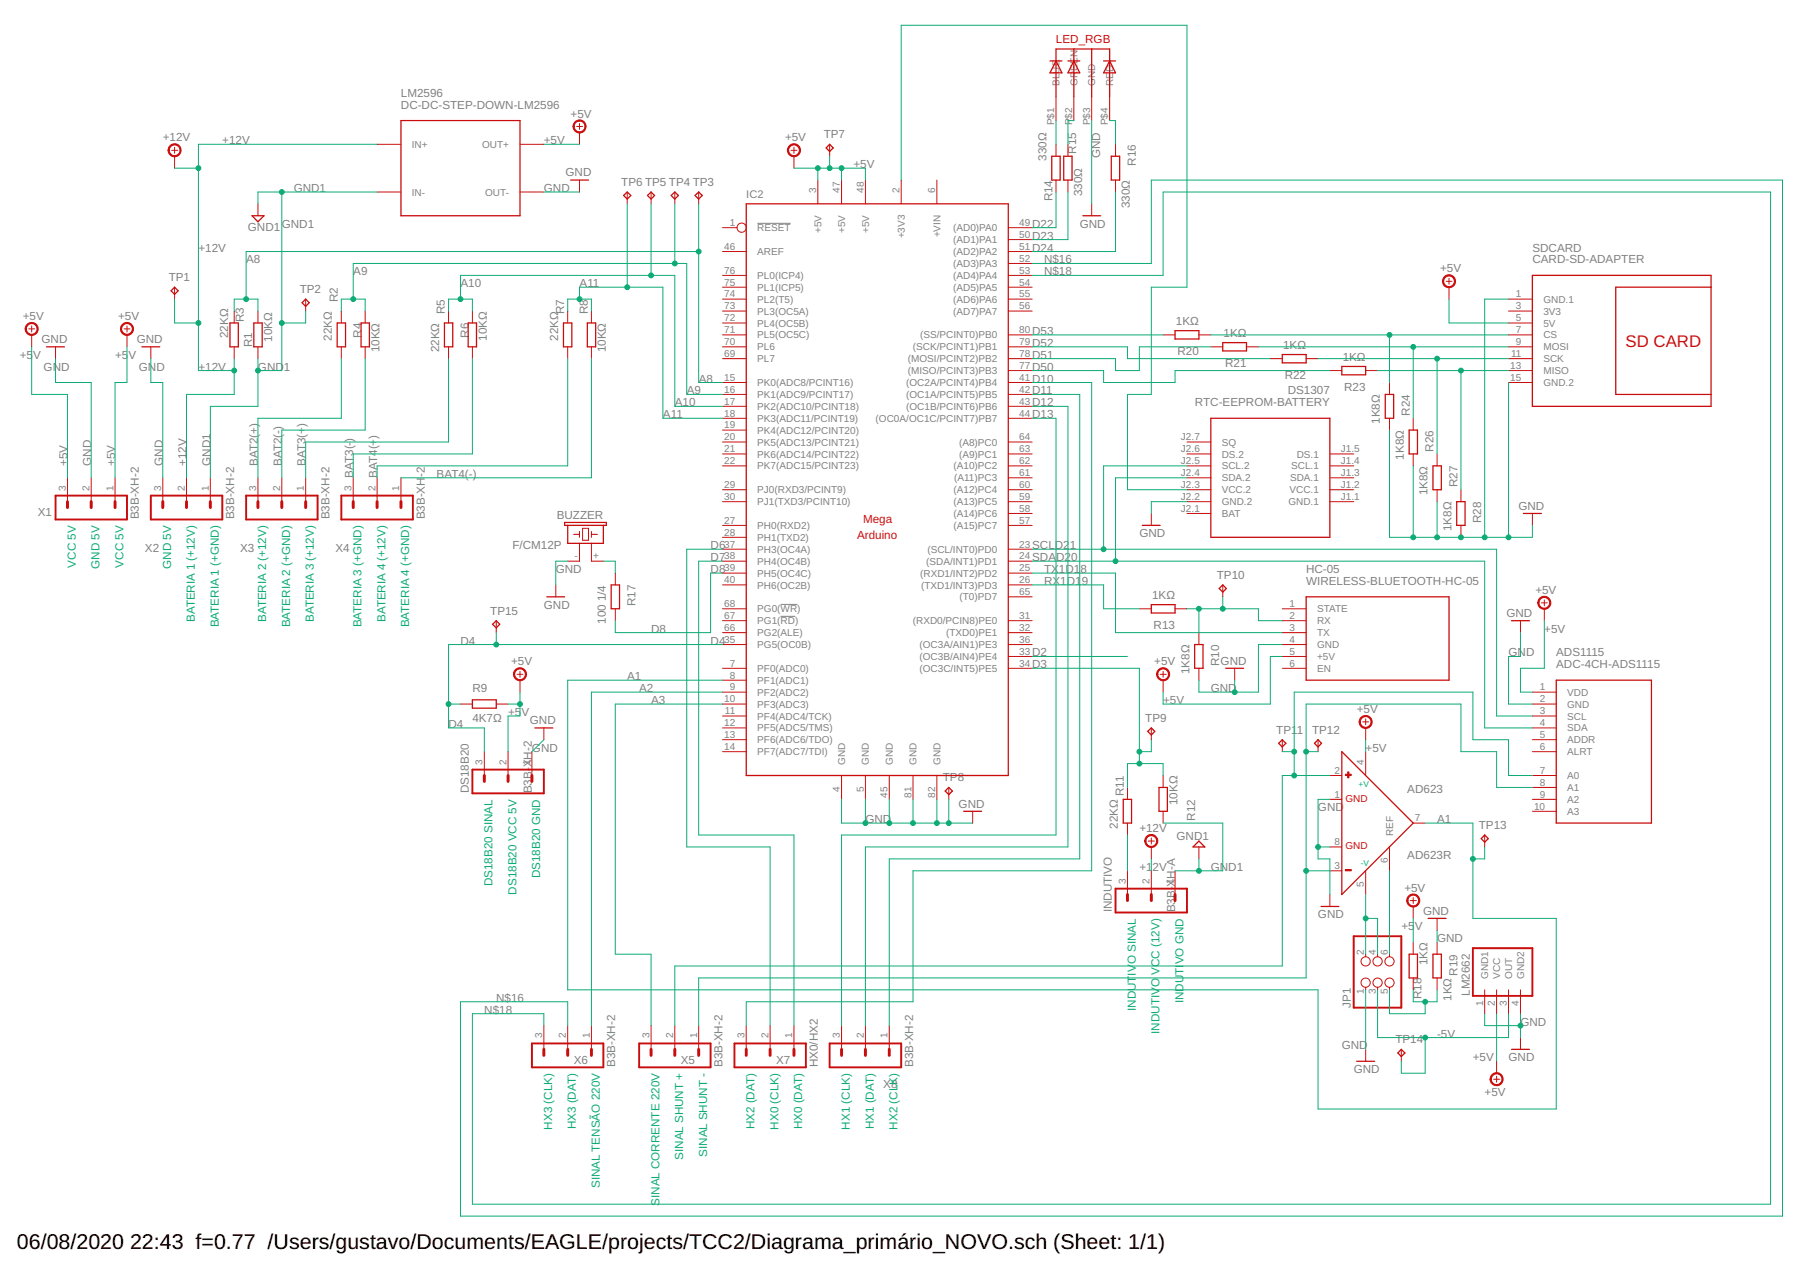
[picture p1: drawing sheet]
<svg xmlns="http://www.w3.org/2000/svg" width="297mm" height="210mm" viewBox="0 0 297 210" stroke-linecap="round" stroke-linejoin="round" font-family="sans-serif">
<path d="M125 36.9h5.5M128.8 99.7h2.8M128.8 101.7h2.4" fill="none" stroke="#808080" stroke-width=".17"/>
<g fill="none" stroke="#c90d0c" stroke-width=".21">
<path d="M66.2 19.9h19.6v15.7h-19.6zM173.3 10.1h1.9M174.3 16v-7.9h8.8v7.9M174.3 10.1l.9 1.9h-1.9zM176.2 10.1h2M177.2 8.1v7.9M177.2 10.1l1 1.9h-2zM180.1 8.1v7.9M182.1 10.1h2M183.1 10.1l1 1.9h-2zM41.6 35.6h2l-1 1zM94.2 29.7h2.9"/>
<path d="M102.9 32.3l.6-.6 .6 .6-.6 .6zM106.8 32.3l.6-.6 .6 .6-.6 .6zM110.8 32.3l.6-.6 .6 .6-.6 .6zM114.7 32.3l.6-.6 .6 .6-.6 .6zM123.1 33.6h43.3v94.4h-43.3zM136.9 23.8l.6 .6-.6 .6-.6-.6zM173.6 25.8h1.3v3.9h-1.3zM175.5 25.8h1.4v3.9h-1.4zM178.7 35.6h2.9M183.4 25.8h1.4v3.9h-1.4zM7.7 57.2h2.9M23.4 57.2h3"/>
<path d="M28.8 47.4l.6 .6-.6 .6-.6-.6zM38 53.3h1.3v3.9h-1.3zM41.9 53.3h1.4v3.9h-1.4zM49.8 50l.6-.6 .6 .6-.6 .5zM55.6 53.3h1.4v3.9h-1.4zM59.6 53.3h1.4v3.9h-1.4zM73.3 53.3h1.4v3.9h-1.4zM77.3 53.3h1.3v3.9h-1.3zM93 53.3h1.4v3.9h-1.4zM96.9 53.3h1.4v3.9h-1.4zM193.9 54.6h3.9v1.3h-3.9zM201.8 56.5h3.9v1.4h-3.9z"/>
<path d="M211.6 58.5h3.9v1.4h-3.9zM252.9 45.4h29.5v21.7h-29.5zM282.4 47.4h-15.8v17.7h15.8M199.8 69h19.7v19.7h-19.7zM221.4 60.5h4v1.3h-4zM228.6 65.1h1.4v3.9h-1.4zM232.5 71h1.4v3.9h-1.4zM236.5 76.9h1.3v3.9h-1.3zM90.2 98.5h3M93.2 86.2h6.9v.5h-6.9zM93.7 86.7v3h5.9v-3M100.9 96.5h1.3v4h-1.3z"/>
<path d="M188.5 86.7h3M190 99.8h3.9v1.4h-3.9zM201.2 97.1l.6-.6 .6 .6-.6 .6zM215.5 98.5h23.6v13.7h-23.6zM240.4 82.8h1.4v3.9h-1.4zM251.4 84.7h3M78 115.5h3.9v1.4h-3.9zM81.9 102.4l.6 .6-.6 .6-.6-.6zM197.1 106.4h1.4v3.9h-1.4zM202.3 110.3h2.9M249.4 102.4h3M256.8 112.2h15.7v23.6h-15.7z"/>
<path d="M88.3 120.1h2.9M156 130.5l.6-.6 .6 .6-.6 .6zM159 133.9h3M185.4 131.9h1.3v3.9h-1.3zM189.4 120.7l.6-.6 .6 .6-.6 .6zM191.3 129.9h1.3v4h-1.3zM197.8 138.8l1 1h-1.9zM211 122.7l.6-.6 .6 .6-.6 .6zM216.9 122.7l.6-.6 .6 .6-.6 .6zM221.4 124l11.8 11.8-11.8 11.8zM245 137.8l.6 .6-.6 .6-.6-.6zM218 149.6h2.9"/>
<path d="M232.5 157.5h1.4v3.9h-1.4zM235.7 151.6h2.9M236.5 157.5h1.3v3.9h-1.3zM223.9 175.1h2.9M231.2 173.2l.6 .6-.6 .5-.5-.5zM249.4 173.2h3"/>
</g>
<g fill="none" stroke="#c90d0c" stroke-width=".17">
<path d="M174.3 16v3.9M177.2 16v3.9M180.1 16v3.9M183.1 16v3.9M28.3 24.8h1M28.8 24.3v1M28.8 25.8v1.9M42.6 33.6v2M62.2 23.8h4M62.2 31.7h4M85.8 23.8h3.9M85.8 31.7h3.9"/>
<path d="M95.1 20.9h1M95.6 20.4v1M95.6 21.8v2M95.6 29.7v2M103.5 31.7v1.9M107.4 31.7v1.9M111.4 31.7v1.9M115.3 31.7v1.9M119.2 37.6h2.4M130.5 24.8h1M131 24.3v1M131 25.8v1.9"/>
<path d="M135 29.7v3.9M136.9 23.8v2M138.9 29.7v3.9M142.8 29.7v3.9M148.7 29.7v3.9M154.6 29.7v3.9M166.4 39.5h3.9M166.4 37.6h3.9M174.3 23.8v2M174.3 29.7v2M176.2 23.8v2M176.2 29.7v2"/>
<path d="M180.1 33.6v2M184.1 23.8v2M184.1 29.7v2M4.7 54.3h1M5.2 53.8v1M5.2 55.3v1.9M9.2 57.2v2M20.5 54.3h.9M21 53.8v1M21 55.3v1.9M24.9 57.2v2M28.8 47.4v2"/>
<path d="M38.7 51.3v2M38.7 57.2v2M42.6 51.3v2M42.6 57.2v2M50.4 49.4v1.9M56.3 51.3v2M56.3 57.2v2M60.3 51.3v2M60.3 57.2v2M74 51.3v2M74 57.2v2M78 51.3v2"/>
<path d="M78 57.2v2M93.7 51.3v2M93.7 57.2v2M97.6 51.3v2M97.6 57.2v2M119.2 51.3h3.9M119.2 49.4h3.9M119.2 47.4h3.9M119.2 45.4h3.9M119.2 41.5h3.9M119.2 57.2h3.9M119.2 55.3h3.9"/>
<path d="M119.2 53.3h3.9M119.2 59.2h3.9M166.4 51.3h3.9M166.4 49.4h3.9M166.4 47.4h3.9M166.4 45.4h3.9M166.4 43.5h3.9M166.4 41.5h3.9M166.4 57.2h3.9M166.4 55.3h3.9M166.4 59.2h3.9M191.9 55.3h2"/>
<path d="M197.8 55.3h2M199.8 57.2h2M205.7 57.2h2M209.6 59.2h2M215.5 59.2h2M238.6 46.4h1M239.1 45.9v1M239.1 47.4v2M248.9 51.3h4M248.9 49.4h4M248.9 57.2h4M248.9 55.3h4"/>
<path d="M248.9 53.3h4M248.9 59.2h4M11.1 78.8v4M15 78.8v4M19 78.8v4M26.9 78.8v4M30.8 78.8v4M34.7 78.8v4M42.6 78.8v4M46.5 78.8v4M50.4 78.8v4M58.3 78.8v4"/>
<path d="M62.2 78.8v4M66.2 78.8v4M119.2 63.1h3.9M119.2 65.1h3.9M119.2 67.1h3.9M119.2 69h3.9M119.2 71h3.9M119.2 72.9h3.9M119.2 74.9h3.9M119.2 76.9h3.9M166.4 61.2h3.9M166.4 63.1h3.9"/>
<path d="M166.4 65.1h3.9M166.4 67.1h3.9M166.4 69h3.9M166.4 72.9h3.9M166.4 74.9h3.9M166.4 76.9h3.9M166.4 78.8h3.9M195.9 72.9h3.9M195.9 74.9h3.9M195.9 76.9h3.9M195.9 78.8h3.9M219.5 61.2h1.9"/>
<path d="M219.5 74.9h3.9M219.5 76.9h3.9M219.5 78.8h3.9M225.4 61.2h1.9M229.3 63.1v2M229.3 69v2M233.2 69v2M233.2 74.9v2M237.2 74.9v2M248.9 61.2h4M248.9 63.1h4M91.7 96.5v2"/>
<path d="M94.7 88.2h.9M95.6 87.7v1M95.6 89.7v2.9h-1.9M96.1 87.2h1v2h-1zM97.6 87.7v1M97.6 89.7v2.9h2M97.6 88.2h1M101.5 94.6v1.9M119.2 86.7h3.9M119.2 88.7h3.9M119.2 92.6h3.9M119.2 94.6h3.9"/>
<path d="M119.2 96.5h3.9M119.2 80.8h3.9M119.2 82.8h3.9M119.2 90.6h3.9M166.4 86.7h3.9M166.4 92.6h3.9M166.4 94.6h3.9M166.4 96.5h3.9M166.4 80.8h3.9M166.4 82.8h3.9M166.4 84.7h3.9M166.4 90.6h3.9"/>
<path d="M166.4 98.5h3.9M190 84.7v2M195.9 80.8h3.9M195.9 82.8h3.9M195.9 84.7h3.9M201.8 96.5v2M219.5 80.8h3.9M219.5 82.8h3.9M237.2 80.8v2M241.1 80.8v2M241.1 86.7v2M252.9 84.7v2"/>
<path d="M254.4 99.5h.9M254.8 99v1M76 116.2h2M81.9 116.2h1.9M81.9 102.4v2M85.3 111.3h1M85.8 110.8v1M85.8 112.2v2M101.5 100.5v1.9M119.2 100.5h3.9M119.2 102.4h3.9M119.2 104.4h3.9"/>
<path d="M119.2 106.4h3.9M119.2 110.3h3.9M119.2 116.2h3.9M119.2 118.2h3.9M119.2 114.2h3.9M119.2 112.2h3.9M166.4 102.4h3.9M166.4 104.4h3.9M166.4 106.4h3.9M166.4 108.3h3.9M166.4 110.3h3.9M188 100.5h2"/>
<path d="M191.5 111.3h.9M191.9 110.8v1M191.9 112.2v2M193.9 100.5h2M197.8 104.4v2M197.8 110.3v1.9M203.8 110.3v1.9M211.6 100.5h3.9M211.6 102.4h3.9M211.6 104.4h3.9M211.6 106.4h3.9M211.6 108.3h3.9"/>
<path d="M211.6 110.3h3.9M224.9 119.1h.9M225.4 118.6v1M250.9 102.4v2M252.9 116.2h3.9M252.9 118.2h3.9M252.9 114.2h3.9M254.8 100.5v1.9M79.9 124v4M83.8 124v4M87.8 124v4M89.7 120.1v2"/>
<path d="M119.2 120.1h3.9M119.2 122.1h3.9M119.2 124h3.9M138.9 128v3.9M142.8 128v3.9M146.7 128v3.9M150.7 128v3.9M154.6 128v3.9M156.6 129.9v2M160.5 133.9v1.9M186.1 129.9v2M186.1 135.8v2"/>
<path d="M189.5 138.8h1M190 120.1v2M190 138.3v1M190 139.8v1.9M191.9 128v1.9M191.9 133.9v1.9M197.8 139.8v1.9M211.6 122.1v1.9M217.5 122.1v1.9M219.5 128h1.9M219.5 131.9h1.9M219.5 139.8h1.9"/>
<path d="M225.4 120.1v2M225.4 124v4M229.3 139.8v3.9M233.2 135.8h2M245 137.8v2M252.9 120.1h3.9M252.9 122.1h3.9M252.9 124h3.9M252.9 128h3.9M252.9 129.9h3.9M252.9 131.9h3.9M252.9 133.9h3.9"/>
<path d="M186.1 143.7v3.9M190 143.7v3.9M193.9 143.7v3.9M219.5 143.7h1.9M219.5 147.6v2M225.4 143.7v3.9M225.4 157.5v.4M227.3 157.5v.4M229.3 157.5v.4M232.7 148.6h1M233.2 148.1v1M233.2 149.6v2"/>
<path d="M233.2 155.5v2M237.2 151.6v1.9M237.2 155.5v2M89.7 169.2v4M93.7 169.2v4M97.6 169.2v4M107.4 169.2v4M111.4 169.2v4M115.3 169.2v4M123.1 169.2v4M127.1 169.2v4M131 169.2v4"/>
<path d="M138.9 169.2v4M142.8 169.2v4M146.7 169.2v4M225.4 162.9v.4M225.4 173.2v1.9M227.3 162.9v.4M229.3 162.9v.4M231.2 173.2v1.9M233.2 161.4v1.9M237.2 161.4v1.9M245 163.3v4M246.5 178.1h1"/>
<path d="M247 163.3v4M247 175.1v2M247 177.6v1M248.9 163.3v4M250.9 163.3v4M250.9 171.2v2"/>
<circle cx="122.4" cy="37.6" r=".76"/>
<circle cx="225.4" cy="158.6" r=".76"/>
<circle cx="227.3" cy="158.6" r=".76"/>
<circle cx="229.3" cy="158.6" r=".76"/>
<circle cx="225.4" cy="162.2" r=".76"/>
<circle cx="227.3" cy="162.2" r=".76"/>
<circle cx="229.3" cy="162.2" r=".76"/>
</g>
<g fill="#c90d0c" stroke="#c90d0c" stroke-width=".17">
<path d="M222.4 127.4h.2v1h-.2z"/>
<path d="M222 127.8h1v.2h-1z"/>
<path d="M222 143.5h1v.2h-1z"/>
</g>
<path d="M9.2 81.8h11.8v3.9h-11.8zM24.9 81.8h11.8v3.9h-11.8zM40.6 81.8h11.8v3.9h-11.8zM56.3 81.8h11.8v3.9h-11.8zM78 127h11.7v3.9h-11.7zM184.1 146.6h11.8v4h-11.8zM223.4 154.5h7.8v11.8h-7.8zM243.1 156.5h9.8v7.8h-9.8zM87.8 172.2h11.8v3.9h-11.8zM105.5 172.2h11.8v3.9h-11.8zM121.2 172.2h11.8v3.9h-11.8zM136.9 172.2h11.8v3.9h-11.8z" fill="none" stroke="#c90d0c" stroke-width=".32"/>
<g fill="#c90d0c" stroke="#c90d0c" stroke-width=".17">
<path d="M28.1 24a1.08 1.08 0 0 1 1.7 .3 1.08 1.08 0 0 1-.7 1.6 1.08 1.08 0 0 1-1.4-1.1h.2a.89 .89 0 0 1 1.3-.7 .89 .89 0 0 1 .2 1.4 .89 .89 0 0 1-1.4-.5l-.1-.2h-.2l.1-.3z" fill-rule="evenodd"/>
<path d="M189.3 138a1.09 1.09 0 0 1 1.7 .3 1.09 1.09 0 0 1-.8 1.6 1.09 1.09 0 0 1-1.3-1.1h.2a.89 .89 0 0 1 1.3-.8 .89 .89 0 0 1 .1 1.5 .89 .89 0 0 1-1.4-.5v-.2h-.2z" fill-rule="evenodd"/>
<path d="M94.9 20a1.08 1.08 0 0 1 1.7 .4 1.08 1.08 0 0 1-.7 1.5 1.08 1.08 0 0 1-1.3-1h.2a.9 .9 0 0 1 1.3-.8 .9 .9 0 0 1 .1 1.5 .9 .9 0 0 1-1.4-.5v-.2h-.2v-.3z" fill-rule="evenodd"/>
<path d="M238.4 45.6a1.08 1.08 0 0 1 1.7 .3 1.08 1.08 0 0 1-.7 1.5 1.08 1.08 0 0 1-1.4-1h.2a.88 .88 0 0 1 1.3-.8 .88 .88 0 0 1 .2 1.5 .88 .88 0 0 1-1.4-.4l-.1-.3h-.2z" fill-rule="evenodd"/>
<path d="M254.1 98.7a1.08 1.08 0 0 1 1.7 .3 1.08 1.08 0 0 1-.7 1.5 1.08 1.08 0 0 1-1.3-1h.2a.88 .88 0 0 1 1.2-.8 .88 .88 0 0 1 .2 1.4 .88 .88 0 0 1-1.4-.4v-.2h-.2v-.3z" fill-rule="evenodd"/>
<path d="M224.6 118.3a1.08 1.08 0 0 1 1.7 .3 1.08 1.08 0 0 1-.7 1.6 1.08 1.08 0 0 1-1.3-1.1h.2a.88 .88 0 0 1 1.2-.8 .88 .88 0 0 1 .3 1.5 .88 .88 0 0 1-1.5-.4v-.3h-.2z" fill-rule="evenodd"/>
<path d="M232.5 147.8a1.08 1.08 0 0 1 1.7 .3 1.08 1.08 0 0 1-.7 1.6 1.08 1.08 0 0 1-1.4-1.1h.2a.89 .89 0 0 1 1.3-.7 .89 .89 0 0 1 .2 1.5 .89 .89 0 0 1-1.4-.5l-.1-.3h-.2l.1-.3z" fill-rule="evenodd"/>
<path d="M246.3 177.3a1.08 1.08 0 0 1 1.6 .3 1.08 1.08 0 0 1-.7 1.5 1.08 1.08 0 0 1-1.3-1h.2a.88 .88 0 0 1 1.3-.8 .88 .88 0 0 1 .1 1.5 .88 .88 0 0 1-1.4-.5v-.2h-.2v-.3z" fill-rule="evenodd"/>
<path d="M191.2 110.4a1.08 1.08 0 0 1 1.7 .4 1.08 1.08 0 0 1-.7 1.5 1.08 1.08 0 0 1-1.3-1h.2a.89 .89 0 0 1 1.3-.8 .89 .89 0 0 1 .1 1.5 .89 .89 0 0 1-1.4-.5v-.2h-.2v-.3z" fill-rule="evenodd"/>
<path d="M20.3 53.5a1.08 1.08 0 0 1 1.6 .3 1.08 1.08 0 0 1-.7 1.5 1.08 1.08 0 0 1-1.3-1h.2a.88 .88 0 0 1 1.2-.9 .88 .88 0 0 1 .2 1.5 .88 .88 0 0 1-1.4-.4v-.2h-.2l.1-.6z" fill-rule="evenodd"/>
<path d="M4.5 53.5a1.08 1.08 0 0 1 1.7 .3 1.08 1.08 0 0 1-.7 1.5 1.08 1.08 0 0 1-1.4-1h.2a.88 .88 0 0 1 1.3-.9 .88 .88 0 0 1 .2 1.5 .88 .88 0 0 1-1.4-.4l-.1-.2h-.2l.2-.6z" fill-rule="evenodd"/>
<path d="M85.1 110.4a1.08 1.08 0 0 1 1.7 .4 1.08 1.08 0 0 1-.7 1.5 1.08 1.08 0 0 1-1.4-1h.2a.88 .88 0 0 1 1.3-.9 .88 .88 0 0 1 .2 1.5 .88 .88 0 0 1-1.4-.4l-.1-.2h-.2l.1-.3z" fill-rule="evenodd"/>
<path d="M130.3 24a1.08 1.08 0 0 1 1.7 .3 1.08 1.08 0 0 1-.7 1.5 1.08 1.08 0 0 1-1.4-1h.2a.88 .88 0 0 1 1.2-.8 .88 .88 0 0 1 .3 1.4 .88 .88 0 0 1-1.4-.4l-.1-.2h-.2l.1-.3z" fill-rule="evenodd"/>
</g>
<g fill="none" stroke="#c90d0c" stroke-width=".49">
<path d="M11.1 82.8v1M15 82.8v1M19 82.8v1M26.9 82.8v1M30.8 82.8v1M34.7 82.8v1M42.6 82.8v1M46.5 82.8v1M50.4 82.8v1M58.3 82.8v1M62.2 82.8v1M66.2 82.8v1"/>
<path d="M79.9 128v.9M83.8 128v.9M87.8 128v.9M186.1 147.6v1M190 147.6v1M193.9 147.6v1M89.7 173.2v1M93.7 173.2v1M97.6 173.2v1M107.4 173.2v1M111.4 173.2v1M115.3 173.2v1"/>
<path d="M123.1 173.2v1M127.1 173.2v1M131 173.2v1M138.9 173.2v1M142.8 173.2v1M146.7 173.2v1"/>
</g>
<g fill="none" stroke="#0dab76" stroke-width=".17">
<path d="M174.3 19.9v3.9M177.2 19.9h-1v3.9M180.1 19.9v13.7M183.1 19.9h1v3.9M28.8 27.7h3.9M46.5 31.7v29.5h-3.9M62.2 31.7h-19.6v1.9M62.2 23.8h-29.5v37.4h6M89.7 31.7h5.9M89.7 23.8h5.9M103.5 33.6v13.8M107.4 33.6v11.8"/>
<path d="M111.4 33.6v9.9M115.3 33.6v29.5h3.9M131 27.7h11.8v2M135 27.7v2M136.9 25.8v1.9M138.9 27.7v2M148.7 29.7v-25.5h47.2v43.2h-5.9v17.7h-3.9v15.7h9.8M174.3 31.7v5.9h-4M176.2 31.7v7.8h-5.9M184.1 31.7v9.8h-13.8M5.2 57.2v7.9h5.9v13.7M9.2 59.2v3.9h5.8v15.7"/>
<path d="M21 57.2v5.9h-2v15.7M24.9 59.2v3.9h2v15.7M28.8 49.4v3.9h3.9M38.7 51.3v-1.9h3.9v1.9M38.7 59.2v5.9h-7.9v13.7M42.6 59.2v7.9h-7.9v11.7M50.4 51.3v2h-3.9M56.3 51.3v-1.9h4v1.9M56.3 59.2v9.8h-13.7v9.8M58.3 49.4v-5.9h55v21.6h5.9M60.3 59.2v11.8h-13.8v7.8M74 51.3v-1.9h4v1.9"/>
<path d="M74 59.2v13.7h-23.6v5.9M76 49.4v-4h35.4v21.7h7.8M78 59.2v15.7h-19.7v3.9M93.7 51.3v-1.9h3.9v1.9M93.7 59.2v17.7h-31.5v1.9M95.6 49.4v-2h13.8v21.6h9.8M97.6 59.2v19.6h-31.4M115.3 41.5h-74.7v7.9M170.3 45.4h21.6v-13.7h100.3v167h-214.2v-31.4h11.7v1.9M170.3 43.5h19.7v-13.8h104.2v171h-218.2v-35.4h17.7v3.9M170.3 57.2h15.8v2h23.5M170.3 55.3h21.6"/>
<path d="M199.8 57.2h-11.8v4h-3.9v-2h-13.8M199.8 55.3h49.1M207.7 57.2h41.2M217.5 59.2h31.4M229.3 55.3v7.8M233.2 57.2v11.8M237.2 59.2v15.7M239.1 49.4v3.9h9.8M248.9 49.4h-3.9v39.3M170.3 63.1h9.8v80.6h-29.4v21.6h-27.6v3.9M170.3 61.2h11.8v1.9h11.8v-1.9h25.6M170.3 67.1h5.9v72.7h-33.4v29.4"/>
<path d="M170.3 65.1h7.9v76.6h-31.5v27.5M170.3 69h4v68.8h-35.4v31.4M195.9 78.8h-11.8v13.8M195.9 76.9h-13.8v13.7M227.3 61.2h21.6M229.3 71v17.7h23.6v-2M233.2 76.9v11.8M241.1 61.2v19.6M248.9 63.1v25.6M93.7 92.6h-2v3.9M99.6 92.6h1.9v2M119.2 90.6h-5.9v49.2h13.8v29.4"/>
<path d="M119.2 92.6h-3.9v45.2h15.7v31.4M119.2 94.6h-1.9v9.8h-15.8v-2M170.3 92.6h74.7v27.5h7.9M170.3 94.6h13.8v9.8h27.5M170.3 90.6h76.7v27.6h5.9M170.3 96.5h11.8v4h5.9M195.9 82.8h-5.9v1.9M201.8 98.5v2M237.2 82.8v5.9M74 116.2h2M81.9 104.4v2M83.8 116.2h2"/>
<path d="M85.8 114.2v4h-2v5.8M119.2 112.2h-25.5v51.1h123.8v19.7h39.3v-31.4h-13.7v-15.8h-7.9M119.2 114.2h-21.6v55M119.2 106.4h-45.2v13.7h5.9v3.9M119.2 116.2h-17.7v41.3h5.9v11.7M170.3 108.3h15.8M170.3 110.3h17.7v15.7M195.9 100.5h11.8v1.9h3.9M197.8 100.5v3.9M203.8 112.2v2M211.6 106.4h-3.9v7.8h-9.9v-2M211.6 108.3h-2v7.9h-17.7v-2"/>
<path d="M250.9 104.4v3.9h-2v7.9h4M254.8 102.4v7.9h-3.9v3.9h2M89.7 122.1l-1.9 1.9M138.9 131.9v3.9h21.6M142.8 131.9v3.9M146.7 131.9v3.9M150.7 131.9v3.9M154.6 131.9v3.9M156.6 131.9v3.9M186.1 137.8v5.9M190 122.1v1.9h-2M191.9 135.8h9.9v7.9h-7.9"/>
<path d="M191.9 128v-2h-5.8v3.9M211.6 124h2M213.6 128v-13.8h29.5v7.9h5.8v5.9h4M215.5 124h2M217.5 139.8h2M219.5 131.9h-2v9.8h2v5.9M219.5 128h-7.9v31.4h-100.2v9.8M225.4 122.1v1.9M245 139.8v1.9h-1.9M252.9 129.9h-5.9v-5.9h-5.9v-7.8h-25.6v45.2h-100.2v7.8M190 141.7v2M197.8 141.7v2"/>
<path d="M215.5 143.7h4M225.4 147.6v9.9M225.4 151.6h1.9v5.9M229.3 143.7v13.8M233.2 151.6v3.9M237.2 153.5v2M225.4 163.3v9.9M227.3 163.3v7.9h21.6v-3.9M229.3 163.3v4h5.9v-2M233.2 163.3v2h4v-2M235.2 171.2v5.9h-4v-2M245 167.3v1.9h5.9"/>
<path d="M247 167.3v7.8M250.9 167.3v3.9"/>
</g>
<g fill="#0dab76" stroke="#0dab76" stroke-width=".17">
<circle cx="217.5" cy="139.8" r=".4"/>
<circle cx="203.8" cy="114.2" r=".4"/>
<circle cx="142.8" cy="135.8" r=".4"/>
<circle cx="146.7" cy="135.8" r=".4"/>
<circle cx="150.7" cy="135.8" r=".4"/>
<circle cx="154.6" cy="135.8" r=".4"/>
<circle cx="156.6" cy="135.8" r=".4"/>
<circle cx="250.9" cy="169.2" r=".4"/>
<circle cx="233.2" cy="88.7" r=".4"/>
<circle cx="237.2" cy="88.7" r=".4"/>
<circle cx="241.1" cy="88.7" r=".4"/>
<circle cx="248.9" cy="88.7" r=".4"/>
<circle cx="245" cy="88.7" r=".4"/>
<circle cx="184.1" cy="92.6" r=".4"/>
<circle cx="182.1" cy="90.6" r=".4"/>
<circle cx="229.3" cy="55.3" r=".4"/>
<circle cx="233.2" cy="57.2" r=".4"/>
<circle cx="197.8" cy="100.5" r=".4"/>
<circle cx="201.8" cy="100.5" r=".4"/>
<circle cx="74" cy="116.2" r=".4"/>
<circle cx="81.9" cy="106.4" r=".4"/>
<circle cx="215.5" cy="143.7" r=".4"/>
<circle cx="215.5" cy="124" r=".4"/>
<circle cx="213.6" cy="128" r=".4"/>
<circle cx="213.6" cy="124" r=".4"/>
<circle cx="225.4" cy="151.6" r=".4"/>
<circle cx="235.2" cy="165.3" r=".4"/>
<circle cx="235.2" cy="171.2" r=".4"/>
<circle cx="188" cy="126" r=".4"/>
<circle cx="188" cy="124" r=".4"/>
<circle cx="32.7" cy="27.7" r=".4"/>
<circle cx="38.7" cy="61.2" r=".4"/>
<circle cx="32.7" cy="53.3" r=".4"/>
<circle cx="197.8" cy="143.7" r=".4"/>
<circle cx="46.5" cy="31.7" r=".4"/>
<circle cx="42.6" cy="61.2" r=".4"/>
<circle cx="46.5" cy="53.3" r=".4"/>
<circle cx="243.1" cy="141.7" r=".4"/>
<circle cx="85.8" cy="116.2" r=".4"/>
<circle cx="138.9" cy="27.7" r=".4"/>
<circle cx="135" cy="27.7" r=".4"/>
<circle cx="136.9" cy="27.7" r=".4"/>
<circle cx="95.6" cy="49.4" r=".4"/>
<circle cx="103.5" cy="47.4" r=".4"/>
<circle cx="76" cy="49.4" r=".4"/>
<circle cx="107.4" cy="45.4" r=".4"/>
<circle cx="58.3" cy="49.4" r=".4"/>
<circle cx="111.4" cy="43.5" r=".4"/>
<circle cx="40.6" cy="49.4" r=".4"/>
<circle cx="115.3" cy="41.5" r=".4"/>
<circle cx="237.2" cy="59.2" r=".4"/>
<circle cx="241.1" cy="61.2" r=".4"/>
</g>
<g font-size="3.5">
<text x="2.8" y="206.1">06/08/2020</text>
<text x="21.5" y="206.1">22:43 f=0.77 /Users/gustavo/Documents/EAGLE/projects/TCC2/Diagrama_primário_NOVO.sch (Sheet: 1/1)</text>
</g>
<text font-size="2.8" fill="#c90d0c" x="268.3" y="57.2">SD CARD</text>
<g font-size="1.9" fill="#c90d0c">
<text x="174.3" y="7.1">LED_RGB</text>
<text x="141.4" y="88.9">Arduino</text>
<text x="142.4" y="86.3">Mega</text>
</g>
<g font-size="1.9" fill="#808080">
<text x="66.2" y="17.9">DC-DC-STEP-DOWN-LM2596</text>
<text x="66.2" y="16">LM2596</text>
<text x="26.9" y="23.3">+12V</text>
<text x="36.7" y="23.8">+12V</text>
<text x="89.7" y="23.8">+5V</text>
<text x="94.2" y="19.4">+5V</text>
<text x="129.5" y="23.3">+5V</text>
<text x="135.9" y="22.8">TP7</text>
<text x="93.3" y="29.1">GND</text>
<text x="140.8" y="27.7">+5V</text>
<text x="172.7" y="26.5" transform="rotate(-90 172.7 26.5)">330Ω</text>
<text x="177.6" y="25.4" transform="rotate(-90 177.6 25.4)">R15</text>
<text x="181.5" y="26.1" transform="rotate(-90 181.5 26.1)">GND</text>
<text x="187.4" y="27.4" transform="rotate(-90 187.4 27.4)">R16</text>
<text x="48.5" y="31.7">GND1</text>
<text x="89.7" y="31.7">GND</text>
<text x="102.5" y="30.7">TP6 TP5 TP4 TP3</text>
<text x="173.7" y="33.2" transform="rotate(-90 173.7 33.2)">R14</text>
<text x="178.6" y="32.4" transform="rotate(-90 178.6 32.4)">330Ω</text>
<text x="186.4" y="34.4" transform="rotate(-90 186.4 34.4)">330Ω</text>
<text x="32.7" y="41.5">+12V</text>
<text x="40.9" y="38.1">GND1</text>
<text x="46.5" y="37.6">GND1</text>
<text x="170.3" y="37.6">D22</text>
<text x="170.3" y="39.5">D23</text>
<text x="170.3" y="41.5">D24</text>
<text x="178.2" y="37.6">GND</text>
<text x="252.9" y="41.5">SDCARD</text>
<text x="27.8" y="46.4">TP1</text>
<text x="40.6" y="43.5">A8</text>
<text x="58.3" y="45.4">A9</text>
<text x="76" y="47.4">A10</text>
<text x="95.6" y="47.4">A11</text>
<text x="172.3" y="43.5">N$16</text>
<text x="172.3" y="45.4">N$18</text>
<text x="237.6" y="44.9">+5V</text>
<text x="252.9" y="43.5">CARD-SD-ADAPTER</text>
<text x="3.8" y="52.8">+5V</text>
<text x="19.5" y="52.8">+5V</text>
<text x="40.2" y="53.2" transform="rotate(-90 40.2 53.2)">R3</text>
<text x="49.5" y="48.4">TP2</text>
<text x="55.7" y="49.9" transform="rotate(-90 55.7 49.9)">R2</text>
<text x="73.4" y="51.8" transform="rotate(-90 73.4 51.8)">R5</text>
<text x="93.1" y="51.8" transform="rotate(-90 93.1 51.8)">R7</text>
<text x="97" y="51.8" transform="rotate(-90 97 51.8)">R8</text>
<text x="194.1" y="53.7">1KΩ</text>
<text x="3.3" y="59.2">+5</text>
<text x="5.5" y="59.2">V</text>
<text x="6.9" y="56.6">GND</text>
<text x="19" y="59.2">+5</text>
<text x="21.2" y="59.2">V</text>
<text x="22.6" y="56.6">GND</text>
<text x="37.7" y="55.8" transform="rotate(-90 37.7 55.8)">22KΩ</text>
<text x="41.6" y="57.3" transform="rotate(-90 41.6 57.3)">R1</text>
<text x="44.9" y="56.4" transform="rotate(-90 44.9 56.4)">10KΩ</text>
<text x="54.8" y="56.2" transform="rotate(-90 54.8 56.2)">22KΩ</text>
<text x="59.7" y="55.8" transform="rotate(-90 59.7 55.8)">R4</text>
<text x="62.6" y="58.2" transform="rotate(-90 62.6 58.2)">10KΩ</text>
<text x="72.4" y="58.2" transform="rotate(-90 72.4 58.2)">22KΩ</text>
<text x="77.4" y="55.8" transform="rotate(-90 77.4 55.8)">R6</text>
<text x="80.3" y="56.2" transform="rotate(-90 80.3 56.2)">10KΩ</text>
<text x="92.1" y="56.2" transform="rotate(-90 92.1 56.2)">22KΩ</text>
<text x="100" y="58.2" transform="rotate(-90 100 58.2)">10KΩ</text>
<text x="170.3" y="55.3">D53</text>
<text x="170.3" y="57.2">D52</text>
<text x="170.3" y="59.2">D51</text>
<text x="194.3" y="58.6">R20</text>
<text x="201.9" y="55.7">1KΩ</text>
<text x="211.7" y="57.6">1KΩ</text>
<text x="221.6" y="59.6">1KΩ</text>
<text x="7.2" y="61.2">GND</text>
<text x="22.9" y="61.2">GND</text>
<text x="32.7" y="61.2">+12V</text>
<text x="42.6" y="61.2">GND1</text>
<text x="113.3" y="65.1">A9</text>
<text x="115.3" y="63.1">A8</text>
<text x="170.3" y="61.2">D50</text>
<text x="170.3" y="63.1">D10</text>
<text x="170.3" y="65.1">D11</text>
<text x="202.2" y="60.6">R21</text>
<text x="212" y="62.5">R22</text>
<text x="212.5" y="65.1">DS1307</text>
<text x="221.8" y="64.5">R23</text>
<text x="46.5" y="70.9" transform="rotate(-90 46.5 70.9)">)</text>
<text x="50.4" y="70.4" transform="rotate(-90 50.4 70.4)">)</text>
<text x="109.4" y="69">A11</text>
<text x="111.4" y="67.1">A10</text>
<text x="170.3" y="67.1">D12</text>
<text x="170.3" y="69">D13</text>
<text x="197.2" y="67.1">RTC-EEPROM-BATTERY</text>
<text x="227.7" y="70" transform="rotate(-90 227.7 70)">1K8Ω</text>
<text x="232.6" y="68.6" transform="rotate(-90 232.6 68.6)">R24</text>
<text x="11.1" y="76.9" transform="rotate(-90 11.1 76.9)">+5V</text>
<text x="15.1" y="76.9" transform="rotate(-90 15.1 76.9)">GND</text>
<text x="19" y="76.9" transform="rotate(-90 19 76.9)">+5V</text>
<text x="26.9" y="76.9" transform="rotate(-90 26.9 76.9)">GND</text>
<text x="30.8" y="76.9" transform="rotate(-90 30.8 76.9)">+12V</text>
<text x="34.7" y="76.9" transform="rotate(-90 34.7 76.9)">GND1</text>
<text x="42.6" y="76.9" transform="rotate(-90 42.6 76.9)">BAT2(+)</text>
<text x="46.5" y="76.9" transform="rotate(-90 46.5 76.9)">BAT2(-</text>
<text x="50.4" y="76.9" transform="rotate(-90 50.4 76.9)">BAT3(+</text>
<text x="58.3" y="72.9" transform="rotate(-90 58.3 72.9)">)</text>
<text x="62.2" y="72.4" transform="rotate(-90 62.2 72.4)">)</text>
<text x="231.6" y="75.9" transform="rotate(-90 231.6 75.9)">1K8Ω</text>
<text x="236.6" y="74.5" transform="rotate(-90 236.6 74.5)">R26</text>
<text x="58.3" y="78.8" transform="rotate(-90 58.3 78.8)">BAT3(-</text>
<text x="62.2" y="78.8" transform="rotate(-90 62.2 78.8)">BAT4(+</text>
<text x="70.1" y="78.8" transform="rotate(-90 70.1 78.8)">-2</text>
<text x="72.1" y="78.8">BAT4(-)</text>
<text x="235.6" y="81.7" transform="rotate(-90 235.6 81.7)">1K8Ω</text>
<text x="240.5" y="80.4" transform="rotate(-90 240.5 80.4)">R27</text>
<text x="6.2" y="85.1">X1</text>
<text x="22.9" y="85.7" transform="rotate(-90 22.9 85.7)">B3B-XH-2</text>
<text x="38.6" y="85.7" transform="rotate(-90 38.6 85.7)">B3B-XH-2</text>
<text x="54.4" y="85.7" transform="rotate(-90 54.4 85.7)">B3B-XH-2</text>
<text x="70.1" y="85.7" transform="rotate(-90 70.1 85.7)">B3B-XH</text>
<text x="91.9" y="85.7">BUZZER</text>
<text x="188" y="88.7">GND</text>
<text x="239.5" y="87.6" transform="rotate(-90 239.5 87.6)">1K8Ω</text>
<text x="244.4" y="86.3" transform="rotate(-90 244.4 86.3)">R28</text>
<text x="250.6" y="84.1">GND</text>
<text x="23.9" y="91">X2</text>
<text x="39.6" y="91">X3</text>
<text x="55.4" y="91">X4</text>
<text x="84.6" y="90.6">F/CM12P</text>
<text x="91.7" y="94.6">GND</text>
<text x="117.3" y="94.6">D8</text>
<text x="117.3" y="90.6">D6</text>
<text x="117.3" y="92.6">D7</text>
<text x="170.3" y="92.6">SDA</text>
<text x="170.3" y="90.6">SCLD2</text>
<text x="172.3" y="94.6">TX</text>
<text x="174.3" y="92.6">D2</text>
<text x="174.8" y="94.6">1D1</text>
<text x="176.5" y="90.6">1</text>
<text x="176.7" y="92.6">0</text>
<text x="178.3" y="94.6">8</text>
<text x="200.8" y="95.5">TP10</text>
<text x="215.5" y="94.6">HC-05</text>
<text x="80.9" y="101.4">TP15</text>
<text x="89.7" y="100.5">GND</text>
<text x="100" y="99.2" transform="rotate(-90 100 99.2)">1/4</text>
<text x="104.9" y="100.1" transform="rotate(-90 104.9 100.1)">R17</text>
<text x="172.3" y="96.5">RX1D1</text>
<text x="178.5" y="96.5">9</text>
<text x="190.1" y="98.9">1KΩ</text>
<text x="215.5" y="96.5">WIRELESS-BLUETOOTH-HC-05</text>
<text x="248.6" y="101.8">GND</text>
<text x="253.4" y="98">+5V</text>
<text x="76" y="106.4">D4</text>
<text x="100" y="103" transform="rotate(-90 100 103)">100</text>
<text x="107.4" y="104.4">D8</text>
<text x="117.3" y="106.4">D4</text>
<text x="190.4" y="103.8">R13</text>
<text x="254.8" y="104.4">+5V</text>
<text x="84.3" y="109.8">+5V</text>
<text x="103.5" y="112.3">A1</text>
<text x="170.3" y="110.3">D3</text>
<text x="170.3" y="108.3">D2</text>
<text x="190.5" y="109.8">+5V</text>
<text x="196.3" y="111.2" transform="rotate(-90 196.3 111.2)">1K8Ω</text>
<text x="201.2" y="109.9" transform="rotate(-90 201.2 109.9)">R10</text>
<text x="201.4" y="109.7">GND</text>
<text x="248.9" y="108.3">GND</text>
<text x="256.8" y="110.3">ADC-4CH-ADS1115</text>
<text x="256.8" y="108.3">ADS1115</text>
<text x="78" y="119.1">4K7Ω</text>
<text x="78" y="114.2">R9</text>
<text x="83.8" y="118.1">+5V</text>
<text x="87.4" y="119.5">GND</text>
<text x="105.5" y="114.2">A2</text>
<text x="107.4" y="116.2">A3</text>
<text x="189" y="119.1">TP9</text>
<text x="191.9" y="116.2">+5V</text>
<text x="199.8" y="114.2">GND</text>
<text x="223.9" y="117.7">+5V</text>
<text x="74" y="120.1">D4</text>
<text x="87.8" y="124">GND</text>
<text x="210.6" y="121.1">TP1</text>
<text x="214" y="121.1">1</text>
<text x="216.5" y="121.1">TP12</text>
<text x="225.4" y="124">+5V</text>
<text x="77.4" y="130.9" transform="rotate(-90 77.4 130.9)">DS18B20</text>
<text x="87.8" y="130.9" transform="rotate(-90 87.8 130.9)">B3B-</text>
<text x="87.8" y="126.6" transform="rotate(-90 87.8 126.6)">XH-2</text>
<text x="155.6" y="129">TP8</text>
<text x="185.5" y="131.4" transform="rotate(-90 185.5 131.4)">R11</text>
<text x="232.2" y="130.9">AD623</text>
<text x="142.8" y="135.8">GND</text>
<text x="158.2" y="133.3">GND</text>
<text x="184.5" y="136.8" transform="rotate(-90 184.5 136.8)">22KΩ</text>
<text x="188" y="137.3">+12V</text>
<text x="194.3" y="132.8" transform="rotate(-90 194.3 132.8)">10KΩ</text>
<text x="197.3" y="135.4" transform="rotate(-90 197.3 135.4)">R12</text>
<text x="217.5" y="133.9">GND</text>
<text x="237.2" y="135.8">A1</text>
<text x="244" y="136.8">TP13</text>
<text x="188" y="143.7">+12V</text>
<text x="193.9" y="143.6" transform="rotate(-90 193.9 143.6)">-A</text>
<text x="194.2" y="138.7">GND1</text>
<text x="199.8" y="143.7">GND1</text>
<text x="232.2" y="141.7">AD623R</text>
<text x="193.9" y="146.3" transform="rotate(-90 193.9 146.3)">XH</text>
<text x="231.7" y="147.1">+5V</text>
<text x="183.5" y="150.6" transform="rotate(-90 183.5 150.6)">INDUTIVO</text>
<text x="193.9" y="150.6" transform="rotate(-90 193.9 150.6)">B3B-</text>
<text x="217.5" y="151.6">GND</text>
<text x="231.3" y="153.5">+5</text>
<text x="233.5" y="153.5">V</text>
<text x="234.8" y="151">GND</text>
<text x="237.2" y="155.5">GND</text>
<text x="235.6" y="159.3" transform="rotate(-90 235.6 159.3)">1KΩ</text>
<text x="240.5" y="161" transform="rotate(-90 240.5 161)">R19</text>
<text x="79.9" y="167.3">N$18</text>
<text x="81.9" y="165.3">N$16</text>
<text x="222.9" y="166.3" transform="rotate(-90 222.9 166.3)">JP1</text>
<text x="234.6" y="164.9" transform="rotate(-90 234.6 164.9)">R18</text>
<text x="239.5" y="165.2" transform="rotate(-90 239.5 165.2)">1KΩ</text>
<text x="242.6" y="164.3" transform="rotate(-90 242.6 164.3)">LM2662</text>
<text x="221.4" y="173.2">GND</text>
<text x="230.3" y="172.2">TP14</text>
<text x="237.2" y="171.2">-5V</text>
<text x="250.9" y="169.2">GND</text>
<text x="94.7" y="175.5">X6</text>
<text x="101.5" y="176.1" transform="rotate(-90 101.5 176.1)">B3B-XH-2</text>
<text x="112.4" y="175.5">X5</text>
<text x="119.2" y="176.1" transform="rotate(-90 119.2 176.1)">B3B-XH-2</text>
<text x="128.1" y="175.5">X7</text>
<text x="135" y="176.1" transform="rotate(-90 135 176.1)">HX0/HX2</text>
<text x="145.8" y="179.5">X8</text>
<text x="150.7" y="176.1" transform="rotate(-90 150.7 176.1)">B3B-XH-2</text>
<text x="223.4" y="177.1">GND</text>
<text x="243" y="175.1">+5V</text>
<text x="248.9" y="175.1">GND</text>
<text x="245" y="180.9">+5V</text>
</g>
<g font-size="1.9" fill="#0dab76">
<text x="12.5" y="93.7" transform="rotate(-90 12.5 93.7)">VCC 5V</text>
<text x="16.4" y="93.9" transform="rotate(-90 16.4 93.9)">GND 5V</text>
<text x="20.4" y="93.7" transform="rotate(-90 20.4 93.7)">VCC 5V</text>
<text x="28.2" y="93.9" transform="rotate(-90 28.2 93.9)">GND 5V</text>
<text x="32.2" y="102.7" transform="rotate(-90 32.2 102.7)">BATERIA 1 (+12V)</text>
<text x="36.1" y="103.5" transform="rotate(-90 36.1 103.5)">BATERIA 1 (+GND)</text>
<text x="44" y="102.7" transform="rotate(-90 44 102.7)">BATERIA 2 (+12V)</text>
<text x="47.9" y="103.5" transform="rotate(-90 47.9 103.5)">BATERIA 2 (+GND)</text>
<text x="51.8" y="102.7" transform="rotate(-90 51.8 102.7)">BATERIA 3 (+12V)</text>
<text x="59.7" y="103.5" transform="rotate(-90 59.7 103.5)">BATERIA 3 (+GND)</text>
<text x="63.6" y="102.7" transform="rotate(-90 63.6 102.7)">BATERIA 4 (+12V)</text>
<text x="67.5" y="103.5" transform="rotate(-90 67.5 103.5)">BATERIA 4 (+GND)</text>
<text x="81.3" y="146.3" transform="rotate(-90 81.3 146.3)">DS18B20 SINAL</text>
<text x="85.2" y="147.6" transform="rotate(-90 85.2 147.6)">DS18B20 VCC 5V</text>
<text x="89.2" y="145" transform="rotate(-90 89.2 145)">DS18B20 GND</text>
<text x="187.4" y="161" transform="rotate(-90 187.4 161)">IV</text>
<text x="187.4" y="159.2" transform="rotate(-90 187.4 159.2)">O SINAL</text>
<text x="191.4" y="160.9" transform="rotate(-90 191.4 160.9)">VCC (12V)</text>
<text x="195.3" y="160.9" transform="rotate(-90 195.3 160.9)">TI</text>
<text x="195.3" y="159.1" transform="rotate(-90 195.3 159.1)">VO GND</text>
<text x="187.4" y="166.9" transform="rotate(-90 187.4 166.9)">INDUT</text>
<text x="191.4" y="162.9" transform="rotate(-90 191.4 162.9)">O</text>
<text x="195.3" y="165.6" transform="rotate(-90 195.3 165.6)">INDU</text>
<text x="191.4" y="170.6" transform="rotate(-90 191.4 170.6)">INDUTIV</text>
<text x="91.1" y="186.4" transform="rotate(-90 91.1 186.4)">HX3 (CLK)</text>
<text x="95.1" y="186.4" transform="rotate(-90 95.1 186.4)">HX3 (DAT)</text>
<text x="112.7" y="191.4" transform="rotate(-90 112.7 191.4)">SINAL SHUNT +</text>
<text x="116.7" y="190.9" transform="rotate(-90 116.7 190.9)">SINAL SHUNT -</text>
<text x="124.5" y="186.4" transform="rotate(-90 124.5 186.4)">HX2 (DAT)</text>
<text x="128.5" y="186.4" transform="rotate(-90 128.5 186.4)">HX0 (CLK)</text>
<text x="132.4" y="186.4" transform="rotate(-90 132.4 186.4)">HX0 (DAT)</text>
<text x="140.3" y="186.4" transform="rotate(-90 140.3 186.4)">HX1 (CLK)</text>
<text x="144.2" y="186.4" transform="rotate(-90 144.2 186.4)">HX1 (DAT)</text>
<text x="148.1" y="186.4" transform="rotate(-90 148.1 186.4)">HX2 (CLK)</text>
<text x="99" y="196" transform="rotate(-90 99 196)">SINAL TENSÃO 220V</text>
<text x="108.8" y="199" transform="rotate(-90 108.8 199)">SINAL CORRENTE 220V</text>
</g>
<text font-size="1.8" fill="#808080" x="123.2" y="32.7">IC2</text>
<g font-size="1.7" fill="#808080">
<text x="174.8" y="14.1" transform="rotate(-90 174.8 14.1)">BLUE</text>
<text x="177.8" y="14.1" transform="rotate(-90 177.8 14.1)">GREEN</text>
<text x="180.7" y="14.1" transform="rotate(-90 180.7 14.1)">GND</text>
<text x="183.7" y="14.1" transform="rotate(-90 183.7 14.1)">RED</text>
<text x="174" y="20.7" transform="rotate(-90 174 20.7)">P$1</text>
<text x="176.9" y="20.7" transform="rotate(-90 176.9 20.7)">P$2</text>
<text x="179.9" y="20.7" transform="rotate(-90 179.9 20.7)">P$3</text>
<text x="182.8" y="20.7" transform="rotate(-90 182.8 20.7)">P$4</text>
<text x="68" y="24.4">IN+</text>
<text x="79.6" y="24.4">OUT+</text>
<text x="68" y="32.3">IN-</text>
<text x="80.1" y="32.3">OUT-</text>
<text x="134.7" y="31.8" transform="rotate(-90 134.7 31.8)">3</text>
<text x="138.6" y="31.8" transform="rotate(-90 138.6 31.8)">47</text>
<text x="142.5" y="31.8" transform="rotate(-90 142.5 31.8)">48</text>
<text x="148.4" y="31.8" transform="rotate(-90 148.4 31.8)">2</text>
<text x="154.3" y="31.8" transform="rotate(-90 154.3 31.8)">6</text>
<text x="119.5" y="41.2">46</text>
<text x="120.4" y="37.3">1</text>
<text x="125" y="38.2">RESET</text>
<text x="135.5" y="38.4" transform="rotate(-90 135.5 38.4)">+5V</text>
<text x="139.5" y="38.4" transform="rotate(-90 139.5 38.4)">+5V</text>
<text x="143.4" y="38.4" transform="rotate(-90 143.4 38.4)">+5V</text>
<text x="149.3" y="39.3" transform="rotate(-90 149.3 39.3)">+3V3</text>
<text x="155.2" y="39.2" transform="rotate(-90 155.2 39.2)">+VIN</text>
<text x="157.3" y="40.1">(AD1)PA1</text>
<text x="157.3" y="38.2">(AD0)PA0</text>
<text x="168.2" y="41.2">51</text>
<text x="168.2" y="39.3">50</text>
<text x="168.2" y="37.3">49</text>
<text x="119.5" y="45.2">76</text>
<text x="119.5" y="47.1">75</text>
<text x="125" y="42.1">AREF</text>
<text x="125" y="46">PL0(ICP4)</text>
<text x="125" y="48">PL1(ICP5)</text>
<text x="157.3" y="48">(AD5)PA5</text>
<text x="157.3" y="46">(AD4)PA4</text>
<text x="157.3" y="44.1">(AD3)PA3</text>
<text x="157.3" y="42.1">(AD2)PA2</text>
<text x="168.2" y="47.1">54</text>
<text x="168.2" y="45.2">53</text>
<text x="168.2" y="43.2">52</text>
<text x="119.5" y="49.1">74</text>
<text x="119.5" y="51.1">73</text>
<text x="119.5" y="53">72</text>
<text x="125" y="50">PL2(T5)</text>
<text x="125" y="51.9">PL3(OC5A)</text>
<text x="125" y="53.9">PL4(OC5B)</text>
<text x="157.3" y="51.9">(AD7)PA7</text>
<text x="157.3" y="50">(AD6)PA6</text>
<text x="168.2" y="51.1">56</text>
<text x="168.2" y="49.1">55</text>
<text x="250.2" y="49.1">1</text>
<text x="250.2" y="51.1">3</text>
<text x="250.2" y="53">5</text>
<text x="254.7" y="50">GND.1</text>
<text x="254.7" y="51.9">3V3</text>
<text x="254.7" y="53.9">5V</text>
<text x="119.5" y="55">71</text>
<text x="119.5" y="57">70</text>
<text x="119.5" y="58.9">69</text>
<text x="125" y="55.9">PL5(OC5C)</text>
<text x="125" y="57.8">PL6</text>
<text x="125" y="59.8">PL7</text>
<text x="149.8" y="59.8">(MOSI/PCINT2)PB2</text>
<text x="150.6" y="57.8">(SCK/PCINT1)PB1</text>
<text x="151.8" y="55.9">(SS/PCINT0)PB0</text>
<text x="168.2" y="57">79</text>
<text x="168.2" y="55">80</text>
<text x="168.2" y="58.9">78</text>
<text x="249.4" y="58.9">11</text>
<text x="250.2" y="55">7</text>
<text x="250.2" y="57">9</text>
<text x="254.7" y="55.9">CS</text>
<text x="254.7" y="57.8">MOSI</text>
<text x="254.7" y="59.8">SCK</text>
<text x="119.5" y="62.8">15</text>
<text x="119.5" y="64.8">16</text>
<text x="125" y="63.7">PK0(ADC8/PCINT16)</text>
<text x="125" y="65.7">PK1(ADC9/PCINT17)</text>
<text x="149.5" y="63.7">(OC2A/PCINT4)PB4</text>
<text x="149.5" y="65.7">(OC1A/PCINT5)PB5</text>
<text x="149.8" y="61.8">(MISO/PCINT3)PB3</text>
<text x="168.2" y="60.9">77</text>
<text x="168.2" y="62.8">41</text>
<text x="168.2" y="64.8">42</text>
<text x="249.2" y="60.9">13</text>
<text x="249.2" y="62.8">15</text>
<text x="254.7" y="61.7">MISO</text>
<text x="254.7" y="63.7">GND.2</text>
<text x="119.5" y="66.8">17</text>
<text x="119.5" y="68.7">18</text>
<text x="119.5" y="70.7">19</text>
<text x="125" y="67.6">PK2(ADC10/PCINT18)</text>
<text x="125" y="69.6">PK3(ADC11/PCINT19)</text>
<text x="125" y="71.6">PK4(ADC12/PCINT20)</text>
<text x="144.5" y="69.6">(OC0A/OC1C/PCINT7)PB7</text>
<text x="149.5" y="67.6">(OC1B/PCINT6)PB6</text>
<text x="168.2" y="66.8">43</text>
<text x="168.2" y="68.7">44</text>
<text x="119.5" y="72.7">20</text>
<text x="119.5" y="74.6">21</text>
<text x="119.5" y="76.6">22</text>
<text x="125" y="73.5">PK5(ADC13/PCINT21)</text>
<text x="125" y="75.5">PK6(ADC14/PCINT22)</text>
<text x="125" y="77.5">PK7(ADC15/PCINT23)</text>
<text x="157.3" y="77.5">(A10)PC2</text>
<text x="158.3" y="73.5">(A8)PC0</text>
<text x="158.3" y="75.5">(A9)PC1</text>
<text x="168.2" y="72.7">64</text>
<text x="168.2" y="74.6">63</text>
<text x="168.2" y="76.6">62</text>
<text x="194.9" y="76.6">J2.5</text>
<text x="194.9" y="74.6">J2.6</text>
<text x="194.9" y="72.7">J2.7</text>
<text x="201.6" y="77.5">SCL.2</text>
<text x="201.6" y="75.5">DS.2</text>
<text x="201.6" y="73.5">SQ</text>
<text x="213.1" y="77.5">SCL.1</text>
<text x="214" y="75.5">DS.1</text>
<text x="221.3" y="76.6">J1.4</text>
<text x="221.3" y="74.6">J1.5</text>
<text x="10.9" y="81" transform="rotate(-90 10.9 81)">3</text>
<text x="14.8" y="81" transform="rotate(-90 14.8 81)">2</text>
<text x="18.7" y="81" transform="rotate(-90 18.7 81)">1</text>
<text x="26.6" y="81" transform="rotate(-90 26.6 81)">3</text>
<text x="30.5" y="81" transform="rotate(-90 30.5 81)">2</text>
<text x="34.4" y="81" transform="rotate(-90 34.4 81)">1</text>
<text x="42.3" y="81" transform="rotate(-90 42.3 81)">3</text>
<text x="46.2" y="81" transform="rotate(-90 46.2 81)">2</text>
<text x="50.2" y="81" transform="rotate(-90 50.2 81)">1</text>
<text x="58" y="81" transform="rotate(-90 58 81)">3</text>
<text x="62" y="81" transform="rotate(-90 62 81)">2</text>
<text x="65.9" y="81" transform="rotate(-90 65.9 81)">1</text>
<text x="119.5" y="80.5">29</text>
<text x="119.5" y="82.5">30</text>
<text x="125" y="81.4">PJ0(RXD3/PCINT9)</text>
<text x="125" y="83.4">PJ1(TXD3/PCINT10)</text>
<text x="157.3" y="81.4">(A12)PC4</text>
<text x="157.3" y="83.4">(A13)PC5</text>
<text x="157.5" y="79.4">(A11)PC3</text>
<text x="168.2" y="78.6">61</text>
<text x="168.2" y="80.5">60</text>
<text x="168.2" y="82.5">59</text>
<text x="194.9" y="82.5">J2.2</text>
<text x="194.9" y="80.5">J2.3</text>
<text x="194.9" y="78.6">J2.4</text>
<text x="201.6" y="83.4">GND.2</text>
<text x="201.6" y="81.4">VCC.2</text>
<text x="201.6" y="79.4">SDA.2</text>
<text x="212.6" y="83.4">GND.1</text>
<text x="212.8" y="81.4">VCC.1</text>
<text x="212.9" y="79.4">SDA.1</text>
<text x="221.3" y="82.5">J1.1</text>
<text x="221.3" y="80.5">J1.2</text>
<text x="221.3" y="78.6">J1.3</text>
<text x="119.5" y="86.4">27</text>
<text x="119.5" y="88.4">28</text>
<text x="125" y="87.3">PH0(RXD2)</text>
<text x="125" y="89.3">PH1(TXD2)</text>
<text x="157.3" y="85.3">(A14)PC6</text>
<text x="157.3" y="87.3">(A15)PC7</text>
<text x="168.2" y="84.5">58</text>
<text x="168.2" y="86.4">57</text>
<text x="194.9" y="84.5">J2.1</text>
<text x="201.6" y="85.3">BAT</text>
<text x="94.8" y="92.3">-</text>
<text x="97.9" y="92.3">+</text>
<text x="119.5" y="92.3">38</text>
<text x="119.5" y="94.3">39</text>
<text x="119.5" y="90.4">37</text>
<text x="125" y="93.2">PH4(OC4B)</text>
<text x="125" y="95.2">PH5(OC4C)</text>
<text x="125" y="91.2">PH3(OC4A)</text>
<text x="151.8" y="95.2">(RXD1/INT2)PD2</text>
<text x="152.8" y="93.2">(SDA/INT1)PD1</text>
<text x="153" y="91.2">(SCL/INT0)PD0</text>
<text x="168.2" y="90.4">23</text>
<text x="168.2" y="92.3">24</text>
<text x="168.2" y="94.3">25</text>
<text x="119.5" y="96.3">40</text>
<text x="119.5" y="100.2">68</text>
<text x="125" y="97.1">PH6(OC2B)</text>
<text x="125" y="101">PG0(WR)</text>
<text x="152" y="97.1">(TXD1/INT3)PD3</text>
<text x="158.3" y="99.1">(T0)PD7</text>
<text x="168.2" y="96.3">26</text>
<text x="168.2" y="98.2">65</text>
<text x="212.8" y="100.2">1</text>
<text x="217.3" y="101">STATE</text>
<text x="119.5" y="102.2">67</text>
<text x="119.5" y="104.1">66</text>
<text x="119.5" y="106.1">35</text>
<text x="125" y="103">PG1(RD)</text>
<text x="125" y="105">PG2(ALE)</text>
<text x="125" y="106.9">PG5(OC0B)</text>
<text x="150.6" y="103">(RXD0/PCIN8)PE0</text>
<text x="151.7" y="107">(OC3A/AIN1)PE3</text>
<text x="156.1" y="105">(TXD0)PE1</text>
<text x="168.2" y="102.2">31</text>
<text x="168.2" y="104.1">32</text>
<text x="168.2" y="106.1">36</text>
<text x="212.8" y="102.2">2</text>
<text x="212.8" y="104.1">3</text>
<text x="212.8" y="106.1">4</text>
<text x="217.3" y="103">RX</text>
<text x="217.3" y="105">TX</text>
<text x="217.3" y="106.9">GND</text>
<text x="120.4" y="110">7</text>
<text x="120.4" y="113.9">9</text>
<text x="120.4" y="112">8</text>
<text x="125" y="110.9">PF0(ADC0)</text>
<text x="125" y="112.8">PF1(ADC1)</text>
<text x="151.7" y="108.9">(OC3B/AIN4)PE4</text>
<text x="151.7" y="110.9">(OC3C/INT5)PE5</text>
<text x="168.2" y="108">33</text>
<text x="168.2" y="110">34</text>
<text x="212.8" y="108">5</text>
<text x="212.8" y="110">6</text>
<text x="217.3" y="108.9">+5V</text>
<text x="217.3" y="110.9">EN</text>
<text x="254.1" y="113.9">1</text>
<text x="119.5" y="115.9">10</text>
<text x="119.5" y="119.8">12</text>
<text x="119.6" y="117.9">11</text>
<text x="125" y="118.7">PF4(ADC4/TCK)</text>
<text x="125" y="116.8">PF3(ADC3)</text>
<text x="125" y="114.8">PF2(ADC2)</text>
<text x="254.1" y="115.9">2</text>
<text x="254.1" y="117.9">3</text>
<text x="254.1" y="119.8">4</text>
<text x="258.6" y="114.8">VDD</text>
<text x="258.6" y="116.8">GND</text>
<text x="258.6" y="118.7">SCL</text>
<text x="119.5" y="121.8">13</text>
<text x="119.5" y="123.8">14</text>
<text x="125" y="120.7">PF5(ADC5/TMS)</text>
<text x="125" y="122.7">PF6(ADC6/TDO)</text>
<text x="125" y="124.6">PF7(ADC7/TDI)</text>
<text x="254.1" y="121.8">5</text>
<text x="254.1" y="123.8">6</text>
<text x="258.6" y="120.7">SDA</text>
<text x="258.6" y="122.7">ADDR</text>
<text x="258.6" y="124.6">ALRT</text>
<text x="79.6" y="126.2" transform="rotate(-90 79.6 126.2)">3</text>
<text x="83.6" y="126.2" transform="rotate(-90 83.6 126.2)">2</text>
<text x="87.5" y="126.2" transform="rotate(-90 87.5 126.2)">1</text>
<text x="138.6" y="130.7" transform="rotate(-90 138.6 130.7)">4</text>
<text x="139.5" y="126.2" transform="rotate(-90 139.5 126.2)">GND</text>
<text x="142.5" y="130.7" transform="rotate(-90 142.5 130.7)">5</text>
<text x="143.4" y="126.2" transform="rotate(-90 143.4 126.2)">GND</text>
<text x="146.5" y="131.6" transform="rotate(-90 146.5 131.6)">45</text>
<text x="147.3" y="126.2" transform="rotate(-90 147.3 126.2)">GND</text>
<text x="150.4" y="131.6" transform="rotate(-90 150.4 131.6)">81</text>
<text x="151.3" y="126.2" transform="rotate(-90 151.3 126.2)">GND</text>
<text x="154.3" y="131.6" transform="rotate(-90 154.3 131.6)">82</text>
<text x="155.2" y="126.2" transform="rotate(-90 155.2 126.2)">GND</text>
<text x="220.2" y="127.7">2</text>
<text x="220.2" y="131.6">1</text>
<text x="225.1" y="126.2" transform="rotate(-90 225.1 126.2)">4</text>
<text x="254.1" y="127.7">7</text>
<text x="254.1" y="129.7">8</text>
<text x="254.1" y="131.6">9</text>
<text x="258.6" y="128.6">A0</text>
<text x="258.6" y="130.5">A1</text>
<text x="229.9" y="138" transform="rotate(-90 229.9 138)">REF</text>
<text x="233.5" y="135.6">7</text>
<text x="253.2" y="133.6">10</text>
<text x="258.6" y="132.5">A2</text>
<text x="258.6" y="134.5">A3</text>
<text x="220.2" y="143.4">3</text>
<text x="220.2" y="139.5">8</text>
<text x="229" y="142.5" transform="rotate(-90 229 142.5)">6</text>
<text x="185.8" y="145.8" transform="rotate(-90 185.8 145.8)">3</text>
<text x="189.7" y="145.8" transform="rotate(-90 189.7 145.8)">2</text>
<text x="193.6" y="145.8" transform="rotate(-90 193.6 145.8)">1</text>
<text x="225.1" y="146.4" transform="rotate(-90 225.1 146.4)">5</text>
<text x="225.1" y="157.6" transform="rotate(-90 225.1 157.6)">2</text>
<text x="227.1" y="157.6" transform="rotate(-90 227.1 157.6)">4</text>
<text x="229" y="157.6" transform="rotate(-90 229 157.6)">6</text>
<text x="245.6" y="161.5" transform="rotate(-90 245.6 161.5)">GND1</text>
<text x="247.6" y="161.5" transform="rotate(-90 247.6 161.5)">VCC</text>
<text x="249.5" y="161.5" transform="rotate(-90 249.5 161.5)">OUT</text>
<text x="251.5" y="161.5" transform="rotate(-90 251.5 161.5)">GND2</text>
<text x="225.1" y="164.1" transform="rotate(-90 225.1 164.1)">1</text>
<text x="227.1" y="164.1" transform="rotate(-90 227.1 164.1)">3</text>
<text x="229" y="164.1" transform="rotate(-90 229 164.1)">5</text>
<text x="244.7" y="166.1" transform="rotate(-90 244.7 166.1)">1</text>
<text x="246.7" y="166.1" transform="rotate(-90 246.7 166.1)">2</text>
<text x="248.7" y="166.1" transform="rotate(-90 248.7 166.1)">3</text>
<text x="250.6" y="166.1" transform="rotate(-90 250.6 166.1)">4</text>
<text x="89.5" y="171.4" transform="rotate(-90 89.5 171.4)">3</text>
<text x="93.4" y="171.4" transform="rotate(-90 93.4 171.4)">2</text>
<text x="97.3" y="171.4" transform="rotate(-90 97.3 171.4)">1</text>
<text x="107.2" y="171.4" transform="rotate(-90 107.2 171.4)">3</text>
<text x="111.1" y="171.4" transform="rotate(-90 111.1 171.4)">2</text>
<text x="115" y="171.4" transform="rotate(-90 115 171.4)">1</text>
<text x="122.9" y="171.4" transform="rotate(-90 122.9 171.4)">3</text>
<text x="126.8" y="171.4" transform="rotate(-90 126.8 171.4)">2</text>
<text x="130.7" y="171.4" transform="rotate(-90 130.7 171.4)">1</text>
<text x="138.6" y="171.4" transform="rotate(-90 138.6 171.4)">3</text>
<text x="142.5" y="171.4" transform="rotate(-90 142.5 171.4)">2</text>
<text x="146.5" y="171.4" transform="rotate(-90 146.5 171.4)">1</text>
</g>
<g font-size="1.7" fill="#c90d0c">
<text x="222" y="132.3">GND</text>
<text x="222" y="140.2">GND</text>
</g>
<g font-size="1.4" fill="#0dab76">
<text x="224.2" y="129.9">+V</text>
<text x="224.6" y="142.9">-V</text>
</g>
</svg>
